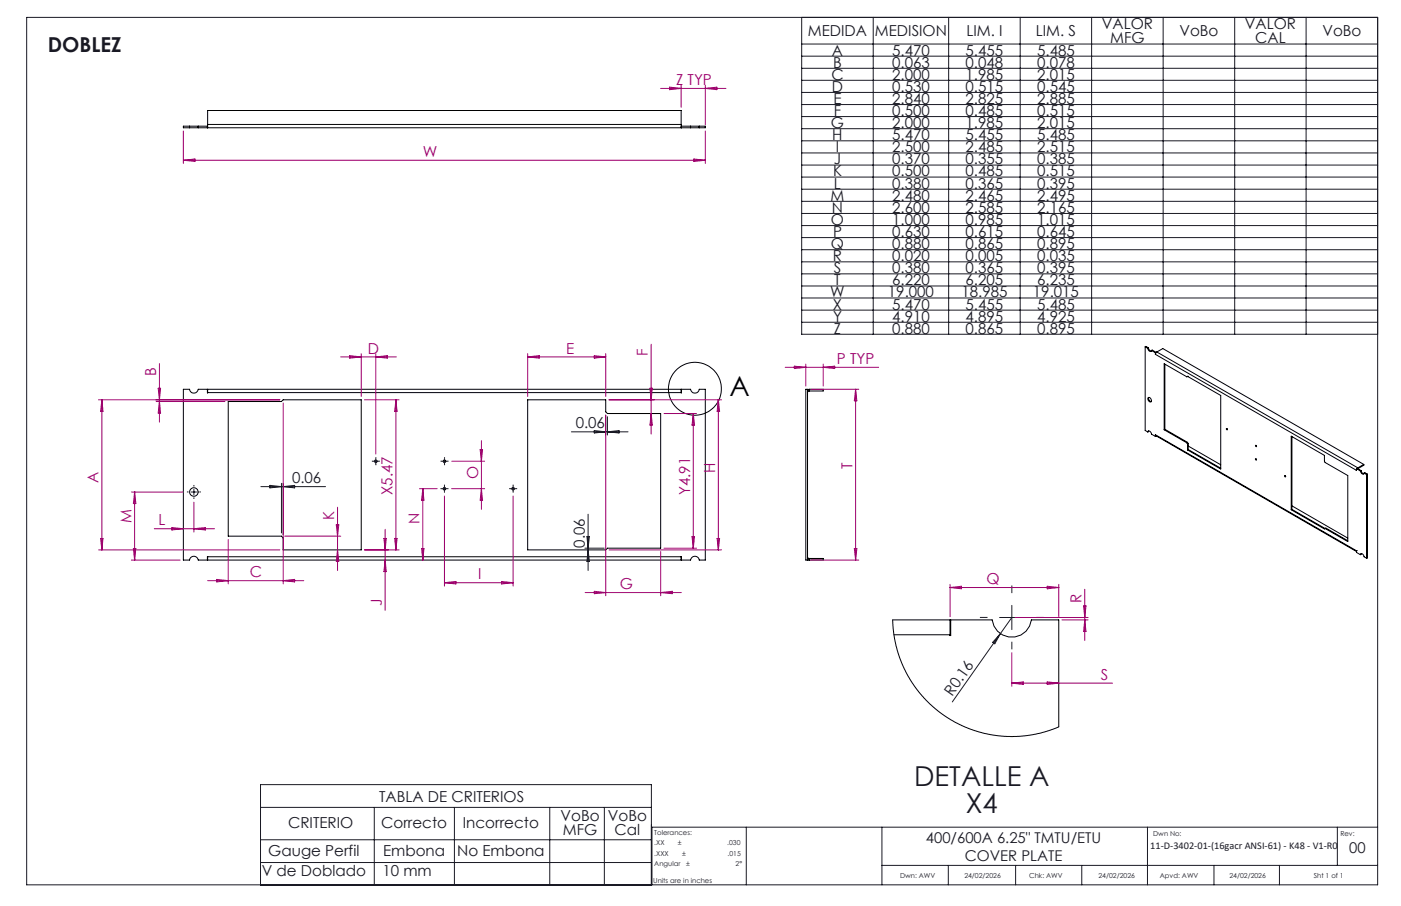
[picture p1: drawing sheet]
<svg xmlns="http://www.w3.org/2000/svg" width="432mm" height="279mm" viewBox="0 0 432 279" stroke-linecap="round" stroke-linejoin="round" font-family="sans-serif">
<g fill="none" stroke="#000" stroke-width=".31">
<path d="M58.4 39.4h2.7M58.4 38.9h2.7M58.4 38.9h-1.9v.5h1.9M58.4 38.9v.5M61.1 39.4h151.7M61.1 38.9h2.9M61.1 38.9v.5M63.9 38.9v.5M64 38.4v1M64 38.4v-4.3h145.9v4.3M64 38.4h145.9M209.9 38.4v1"/>
<path d="M209.9 38.9h2.9M210 38.9v.5M212.8 39.4h2.7M212.8 38.9h2.7M212.8 38.9v.5M215.5 38.9h1.9v.5h-1.9M215.5 38.9v.5M353 107v25.8l.8 .4M353 107l.8 .4M353 107l.2-.2 .8 .5M353.8 107.4a.68 .68 0 0 0 .3 .8 .68 .68 0 0 0 .8-.1M354 107.3l.3 .7 .5 .3"/>
<path d="M354 107.3l-.2 .1M354.9 108.1l1.2 .7M354.9 108.1l.2-.2 1.2 .8M356.1 108.8v.5M356.1 109.3h.1M356.1 109.3l61.9 35.7M356.3 108.7l-.2 .1M356.3 108.7v.1M356.6 108.5l-.5 .8M356.6 108.5l61.9 35.8M356.6 108.5l1.8-1 61.9 35.7M359 112.3v20.1"/>
<path d="M366 116.1h.1M366 116.1l10.2 5.9v22.6l-10.2-5.9M366 116.1l-.2 .1-7-4v20.3M56.5 120.1h1.9a1.35 1.35 0 0 0 1.4 1.1 1.35 1.35 0 0 0 1.3-1.1h151.7a1.35 1.35 0 0 0 1.4 1.1 1.35 1.35 0 0 0 1.3-1.1h1.9v52.6h-1.9a1.35 1.35 0 0 0-1.3-1.2 1.35 1.35 0 0 0-1.4 1.2h-151.7a1.35 1.35 0 0 0-1.3-1.2 1.35 1.35 0 0 0-1.4 1.2h-1.9zM63.9 120.1l.1 1M64 120.1v1M64 121.1h145.9M70.3 123.8h16.4l.6-.5h24v46.3h-24v-3.7l-.6-.6h-16.4zM162.6 123.3h24.1v3.7l.5 .5h16.4v41.6h-16.3l-.6 .5h-24.1zM209.9 120.1v1M210 120.1l-.1 1M248.4 120.1h.5v52.6h-.5z"/>
<path d="M249.4 120.6l-.5 .5M249.4 120.1l-.5 .1M249.4 120.1h4.3v.5h-4.3M249.4 120.1v.5M353.8 133.2a.6 .6 0 0 1 .7-.2 .6 .6 0 0 1 .4 .6v.3l1.2 .7M353.9 122.6a.79 .79 0 0 1 .8 .4 .79 .79 0 0 1-.2 1 .96 .96 0 0 1-.6-1.4zM354 122.6a1.05 1.05 0 0 0 .8 1.3M354 132.9l-.2 .3M356.1 134.1l.2 .3M356.1 134.1v.5M356.1 134.1h.1M356.1 134.1l61.9 35.7"/>
<path d="M356.3 134.4l61.8 35.7M356.3 134.4l-.2 .2M358.8 132.5l7 4.1M359 132.4l-.2 .1M359 132.4l7 4M365.8 136.6l.2 .3M366 136.9v1.8M366 136.4l-.2 .2M366 136.4l.2 .4M366.2 137.5l10 5.8M366.2 138.6l-.2 .1M366.2 138.6l10 5.8"/>
<path d="M366.2 136.8l-.2 .1M366.2 136.8v1.8M378.2 132.2l.1 .2M387 137.3l.3 .2-.1 .3zM387.2 137.4l.1 .2M398.2 134.7v22.4M387.1 141.5l.1 .2M396 146.6l.2 .5zM396.1 146.7l.1 .2M398 157.2l10.2 5.9 .4-.3 6.8 4M398.2 157.1l17.2 9.9v-20.4l-7-4-.2-.4v-1.8l-10.2-5.9v22.7M398.2 157.1l-.2 .1"/>
<path d="M398.2 156l17.2 9.9M418 145h.1M418.1 144.9l-.1 .1M418.1 144.5l-.1 .5M418.1 144.5l1.2 .7M418.3 144.4l-.2 .1M418.3 144.4l1.2 .7M418.5 144.3l-.2 .1M419.3 145.2a.8 .8 0 0 0 1.1 .9v-.2M419.5 145.1l.3 .7 .5 .3M419.5 145.1l-.2 .1M420.3 143.2v.3l-1.8 1v-.2"/>
<path d="M420.3 143.2l-1.8 1.1M420.4 145.9l.3-.1 .7 .4M420.4 145.9l.8 .5M421.2 146.4v25.8M421.4 146.2l-.2 .2M421.4 146.2v25.8l-.2 .2M63.9 172.7v-1h146.1v1M64 171.7v1M64 171.7h.1M209.9 171.7v1M209.9 171.7h.1M248.9 172.6l.5 .1"/>
<path d="M248.9 171.7l.1 .4 .4 .1M249.4 172.2h4.3v.5h-4.3M249.4 172.2v.5M418 169.8h.1M418 169.8l.1 .2M418 169.8l.1 .6 1.2 .7M419.3 171.1a.59 .59 0 0 1 .7-.3 .59 .59 0 0 1 .4 .7l.8 .7M419.6 170.7l-.3 .4M275.1 191.2h17.7v4.8h.2v-4.8h12.8l.6 1.9a6.1 6.1 0 0 0 6.4 3.3 6.1 6.1 0 0 0 5.1-5.2h8.4v33l-3 1.1-4.1 1.1-3.4 .5-3.6 .3-3.6-.2-3.2-.4-3.9-.9-2.8-1-5.9-2.8-3.3-2.3-2.8-2.4-4.3-4.9-2.4-3.6-1.6-3.1-1.2-2.9-1.1-3.7-.6-3.4zM275.5 195.8h17.3"/>
<circle cx="214.2" cy="119.9" r="8.2"/>
<circle cx="378.2" cy="132.3" r=".19"/>
<circle cx="59.8" cy="151.7" r="1.31"/>
<circle cx="115.8" cy="142.3" r=".4"/>
<circle cx="137" cy="150.7" r=".39"/>
<circle cx="137" cy="142.3" r=".4"/>
<circle cx="158.1" cy="150.7" r=".39"/>
<circle cx="387.1" cy="141.6" r=".2"/>
</g>
<g fill="none" stroke="#191924" stroke-width=".31" stroke-dasharray="15.2 1.3 1.3 1.3" stroke-linecap="butt">
<path d="M58.1 151.7h-.5M59.8 150v-.4M59.8 153.4v.5M61.4 151.7h.5M115 142.2h-.4M115.8 141.4v-.4M115.8 143.1v.4M116.7 142.2h.4M136.2 150.7h-.4M136.2 142.2h-.4M137 149.9v-.4M137 151.5v.4"/>
<path d="M137 141.4v-.4M137 143.1v.4M137.8 150.7h.4M137.8 142.2h.5M157.3 150.7h-.4M158.2 149.9v-.4M158.2 151.5v.4M159 150.7h.4M304.4 190.4h-2.4M311.9 182.9v-2.3M311.9 197.9v2.4M319.4 190.4h2.3"/>
</g>
<g fill="none" stroke="#191924" stroke-width=".31">
<path d="M8.2 5.4h416.4v267.5h-416.4zM247.1 5.4v97.7h177.5M247.1 13.6h177.5M247.1 17.3h177.5M269.1 5.4v97.7M292.4 5.4v97.7M314.4 5.4v97.7M336.4 5.4v97.7M358.5 5.4v97.7M380.5 5.4v97.7M402.6 5.4v97.7M247.1 21.1h177.5"/>
<path d="M247.1 24.8h177.5M247.1 28.5h177.5M247.1 32.2h177.5M247.1 35.9h177.5M247.1 39.7h177.5M247.1 43.4h177.5M247.1 47.2h177.5M247.1 50.9h177.5M247.1 54.6h177.5M247.1 58.3h177.5M247.1 62.1h177.5M247.1 65.8h177.5"/>
<path d="M247.1 69.6h177.5M247.1 73.3h177.5M247.1 77h177.5M247.1 80.8h177.5M247.1 84.5h177.5M247.1 88.2h177.5M247.1 91.9h177.5M247.1 95.6h177.5M247.1 99.4h177.5M176.1 133.2h17.5M183.2 132.8l3.5 .4-3.5 .3zM186.7 128v6.2"/>
<path d="M187.2 128.5v5.7M187.2 133.2l3.6-.4v.7zM58.9 151.7h1.7M59.8 150.9v1.7M80.4 150.1h19.9M83.2 149.7l3.5 .4-3.5 .4zM86.7 149v15.4M87.3 149v15.9M87.3 150.1l3.5-.4v.8zM115 142.2h1.7M115.8 141.4v1.7M136.1 150.7h1.7"/>
<path d="M136.2 142.2h1.6M137 141.4v1.7M137 149.9v1.7M157.3 150.7h1.7M158.2 149.9v1.7M181.3 158.6v17.3M180.3 169.1h5.9M180.9 165.5h.7l-.3 3.6zM181.3 169.6l.3 3.5h-.7zM308.1 190.4h7.5M308.3 195.4l-14.8 21.1M308.3 195.4l-1.7 3.1-.6-.4z"/>
<path d="M311.9 186.7v7.5M311.9 190.4l-3.6 5M80.3 242h120.5v31h-120.5zM80.3 249h120.5M80.3 259h120.5M115.4 249v24M140.1 249v24M169.4 249v24M186.3 249v24M230 255.1v17.8M271.8 255.1v17.8M353.7 255.1v17.8"/>
<path d="M412.2 255.1v11.8M424.6 255.1h-223.7v17.8M80.3 266h120.5M271.8 266.9h152.8M292.3 266.9v6M313 266.9v6M333.4 266.9v6M374.2 266.9v6M394.3 266.9v6"/>
</g>
<g fill="none" stroke="#a0006e" stroke-width=".31">
<path d="M203.6 27.3h20.1M206.4 26.9l3.5 .4-3.5 .4zM209.9 26.3v6.8M217.4 26.3v12.1M217.4 27.3l3.5-.4v.8zM56.5 40.4v10M56.5 49.4h160.9M56.5 49.4l3.6-.4v.8zM213.9 49l3.5 .4-3.5 .4zM217.4 40.4v10M48.8 119.7h.7l-.4 3.6zM49.1 112.1v18.1"/>
<path d="M105 110.1h17.2M107.8 109.7l3.5 .4-3.5 .4zM111.3 109.1v13.2M115.8 109.1v30.9M115.8 110.1l3.6-.4v.8zM162.6 109.1v13.2M162.6 110.1h24.1M162.6 110.1l3.6-.4v.8zM183.2 109.7l3.5 .4-3.5 .4zM186.7 109.1v13.2M200.3 119.7h.7l-.3 3.6zM200.7 106.2v27.7"/>
<path d="M242 113.3h28.8M244.8 112.9l3.6 .4-3.6 .4zM248.4 112.3v6.8M253.7 112.3v6.8M253.7 113.3l3.5-.4v.8zM30.4 123.3h55.9M31.4 123.3v46.3M31.4 123.3l.3 3.6h-.7zM48.1 123.8h21.2M49.1 123.8l.4 3.6h-.7zM87.3 124.3v55.8M112.4 123.3h10.6"/>
<path d="M122 123.3l.4 3.6h-.8zM122 123.3v46.3M148 138.7h.7l-.3 3.5zM148.4 135.9v21.2M186.7 128v55.7M187.7 123.3h34.7M200.7 127.5l.3 3.6h-.7zM204.6 127.5h10.1M213.7 127.5v41.6M213.7 127.5l.4 3.6h-.8zM221.4 123.3l.4 3.6h-.8zM221.4 123.3v46.3"/>
<path d="M249.9 120.1h14.8M263.7 120.1v52.6M263.7 120.1l.4 3.5h-.8zM40.5 151.7h16.1M41.5 151.7v21M41.5 151.7l.4 3.6h-.8zM59.8 154.9v9.2M104 156.4v19.5M129.3 150.7h5.4M130.3 150.7l.4 3.6h-.8zM130.3 150.7v22M137 153v27.7"/>
<path d="M139.2 150.7h10.2M139.2 142.2h10.2M148.4 150.7l.3 3.6h-.7zM158.2 153v27.7M30.4 169.6h55.9M31 166.1h.7l-.3 3.5zM40.5 172.7h15M41.1 169.2h.8l-.4 3.5zM47.6 163.1h18.5M53 162.7l3.5 .4-3.5 .3zM59.8 163.1l3.5-.4v.7zM64 179.1h29.6"/>
<path d="M66.8 178.7l3.5 .4-3.5 .4zM70.3 166.4v13.7M87.3 179.1l3.5-.4v.8zM87.8 165.3h17.2M103.6 161.8h.8l-.4 3.5zM104 169.6l.4 3.5h-.8zM112.4 169.6h10.6M118.3 166.1h.8l-.4 3.5zM118.7 163.2v25M118.7 172.7l.4 3.6h-.8zM121.6 166.1h.8l-.4 3.5zM129.9 169.2h.8l-.4 3.5z"/>
<path d="M137 179.7h21.2M137 179.7l3.5-.4v.8zM154.6 179.3l3.6 .4-3.6 .4zM187.7 169.6h34.7M203.6 170.1v13.6M204.6 169.1h10.1M213.3 165.5h.8l-.4 3.6zM221 166.1h.8l-.4 3.5zM249.9 172.7h14.8M263.3 169.2h.8l-.4 3.5zM180.3 182.7h29.7M183.2 182.4l3.5 .3-3.5 .4z"/>
<path d="M203.6 182.7l3.6-.3v.7zM292.8 180.2v10M292.8 181.2h33.5M292.8 181.2l3.5-.4v.8zM312.8 190.4h22.6M322.8 180.8l3.5 .4-3.5 .4zM326.3 180.2v10M327.3 191.2h8.1M334 186.9h.7l-.4 3.5zM334.3 181.7v15.8M334.3 191.2l.4 3.5h-.7zM311.9 201.3v10.4"/>
<path d="M311.9 210.7h31M311.9 210.7l3.5-.4v.8zM322.8 210.3l3.5 .4-3.5 .4z"/>
</g>
<text font-size="8.5" x="224.9" y="122.2">A</text>
<g font-size="8.5" fill="#191924">
<text x="281.8" y="242.4">DETALLE A</text>
<text x="297.7" y="250.6">X4</text>
</g>
<text font-size="6.3" fill="#191924" x="14.7" y="15.9">DOBLEZ</text>
<g font-size="4.7" fill="#191924">
<text x="249" y="11.1">MEDIDA</text>
<text x="269.7" y="11.1">MEDISION</text>
<text x="297.9" y="11.1">LIM. I</text>
<text x="319.3" y="11.1">LIM. S</text>
<text x="339.6" y="8.9">VALOR</text>
<text x="363.5" y="11.1">VoBo</text>
<text x="383.7" y="8.9">VALOR</text>
<text x="407.6" y="11.1">VoBo</text>
<text x="256.4" y="17.1">A</text>
<text x="275" y="17.1">5.470</text>
<text x="297.6" y="17.1">5.455</text>
<text x="319.6" y="17.1">5.485</text>
<text x="342.2" y="13.4">MFG</text>
<text x="386.9" y="13.4">CAL</text>
<text x="256.8" y="20.9">B</text>
<text x="275" y="20.9">0.063</text>
<text x="297.6" y="20.9">0.048</text>
<text x="319.6" y="20.9">0.078</text>
<text x="256.2" y="24.6">C</text>
<text x="256.4" y="28.3">D</text>
<text x="275" y="24.6">2.000</text>
<text x="275" y="28.3">0.530</text>
<text x="297.6" y="24.6">1.985</text>
<text x="297.6" y="28.3">0.515</text>
<text x="319.6" y="24.6">2.015</text>
<text x="319.6" y="28.3">0.545</text>
<text x="256.9" y="32">E</text>
<text x="257" y="35.8">F</text>
<text x="275" y="32">2.840</text>
<text x="275" y="35.8">0.500</text>
<text x="297.6" y="32">2.825</text>
<text x="297.6" y="35.8">0.485</text>
<text x="319.6" y="32">2.885</text>
<text x="319.6" y="35.8">0.515</text>
<text x="256.1" y="39.5">G</text>
<text x="275" y="39.5">2.000</text>
<text x="297.6" y="39.5">1.985</text>
<text x="319.6" y="39.5">2.015</text>
<text x="256.5" y="43.2">H</text>
<text x="257.6" y="47">I</text>
<text x="275" y="43.2">5.470</text>
<text x="275" y="47">2.500</text>
<text x="297.6" y="43.2">5.455</text>
<text x="297.6" y="47">2.485</text>
<text x="319.6" y="43.2">5.485</text>
<text x="319.6" y="47">2.515</text>
<text x="257" y="50.7">J</text>
<text x="275" y="50.7">0.370</text>
<text x="297.6" y="50.7">0.355</text>
<text x="319.6" y="50.7">0.385</text>
<text x="256.7" y="54.4">K</text>
<text x="257" y="58.2">L</text>
<text x="275" y="54.4">0.500</text>
<text x="275" y="58.2">0.380</text>
<text x="297.6" y="54.4">0.485</text>
<text x="297.6" y="58.2">0.365</text>
<text x="319.6" y="54.4">0.515</text>
<text x="319.6" y="58.2">0.395</text>
<text x="256" y="61.9">M</text>
<text x="256.4" y="65.6">N</text>
<text x="275" y="61.9">2.480</text>
<text x="275" y="65.6">2.600</text>
<text x="297.6" y="61.9">2.465</text>
<text x="297.6" y="65.6">2.585</text>
<text x="319.6" y="61.9">2.495</text>
<text x="319.6" y="65.6">2.165</text>
<text x="256.1" y="69.4">O</text>
<text x="275" y="69.4">1.000</text>
<text x="297.6" y="69.4">0.985</text>
<text x="319.6" y="69.4">1.015</text>
<text x="256.1" y="76.8">Q</text>
<text x="256.7" y="73.1">P</text>
<text x="275" y="73.1">0.630</text>
<text x="275" y="76.8">0.880</text>
<text x="297.6" y="73.1">0.615</text>
<text x="297.6" y="76.8">0.865</text>
<text x="319.6" y="73.1">0.645</text>
<text x="319.6" y="76.8">0.895</text>
<text x="256.7" y="80.6">R</text>
<text x="275" y="80.6">0.020</text>
<text x="297.6" y="80.6">0.005</text>
<text x="319.6" y="80.6">0.035</text>
<text x="257" y="84.3">S</text>
<text x="257.1" y="88">T</text>
<text x="275" y="84.3">0.380</text>
<text x="275" y="88">6.220</text>
<text x="297.6" y="84.3">0.365</text>
<text x="297.6" y="88">6.205</text>
<text x="319.6" y="84.3">0.395</text>
<text x="319.6" y="88">6.235</text>
<text x="255.9" y="91.7">W</text>
<text x="256.7" y="95.4">X</text>
<text x="273.7" y="91.7">19.000</text>
<text x="275" y="95.4">5.470</text>
<text x="296.3" y="91.7">18.985</text>
<text x="297.6" y="95.4">5.455</text>
<text x="318.3" y="91.7">19.015</text>
<text x="319.6" y="95.4">5.485</text>
<text x="256.7" y="99.2">Y</text>
<text x="275" y="99.2">4.910</text>
<text x="297.6" y="99.2">4.895</text>
<text x="319.6" y="99.2">4.925</text>
<text x="257" y="102.9">Z</text>
<text x="275" y="102.9">0.880</text>
<text x="297.6" y="102.9">0.865</text>
<text x="319.6" y="102.9">0.895</text>
<text x="177.4" y="132.1">0.06</text>
<text x="90" y="149">0.06</text>
<text x="180.3" y="168.9" transform="rotate(-90 180.3 168.9)">0.06</text>
<text x="293.5" y="214.8" transform="rotate(-55 293.5 214.8)">R0.16</text>
<text x="116.9" y="247.3">TABLA DE CRITERIOS</text>
<text x="88.8" y="255.4">CRITERIO</text>
<text x="117.5" y="255.4">Correcto</text>
<text x="142.6" y="255.4">Incorrecto</text>
<text x="172.8" y="253.1">VoBo</text>
<text x="173.5" y="257.6">MFG</text>
<text x="187.3" y="253.1">VoBo</text>
<text x="189.4" y="257.6">Cal</text>
<text x="82.7" y="263.9">Gauge Perfil</text>
<text x="118.1" y="263.9">Embona</text>
<text x="140.9" y="263.9">No Embona</text>
<text x="80.7" y="270.1">V de Doblado</text>
<text x="117.9" y="270.1">10 mm</text>
</g>
<g font-size="4.7" fill="#a0006e">
<text x="208.4" y="26.2">Z TYP</text>
<text x="130.4" y="48.4">W</text>
<text x="113.4" y="109">D</text>
<text x="174.5" y="109">E</text>
<text x="199.7" y="109.7" transform="rotate(-90 199.7 109.7)">F</text>
<text x="257.9" y="112.3">P TYP</text>
<text x="48.1" y="116.1" transform="rotate(-90 48.1 116.1)">B</text>
<text x="30.4" y="148.9" transform="rotate(-90 30.4 148.9)">A</text>
<text x="147.4" y="147.7" transform="rotate(-90 147.4 147.7)">O</text>
<text x="220.4" y="145.9" transform="rotate(-90 220.4 145.9)">H</text>
<text x="262.7" y="144.6" transform="rotate(-90 262.7 144.6)">T</text>
<text x="121" y="152.7" transform="rotate(-90 121 152.7)">X5.47</text>
<text x="212.7" y="152.7" transform="rotate(-90 212.7 152.7)">Y4.91</text>
<text x="40.5" y="161.2" transform="rotate(-90 40.5 161.2)">M</text>
<text x="103" y="160.4" transform="rotate(-90 103 160.4)">K</text>
<text x="129.3" y="161.5" transform="rotate(-90 129.3 161.5)">N</text>
<text x="48.9" y="162">L</text>
<text x="77" y="178">C</text>
<text x="147.4" y="178.7">I</text>
<text x="191" y="181.7">G</text>
<text x="304.1" y="180.2">Q</text>
<text x="333.3" y="185.8" transform="rotate(-90 333.3 185.8)">R</text>
<text x="117.7" y="186.9" transform="rotate(-90 117.7 186.9)">J</text>
<text x="339.3" y="209.6">S</text>
</g>
<g font-size="4.6" fill="#191924">
<text x="285.4" y="259.8">400/600A 6.25&quot; TMTU/ETU</text>
<text x="415.9" y="263">00</text>
<text x="297.4" y="265.4">COVER PLATE</text>
</g>
<text font-size="3.2" fill="#191924" x="354.5" y="261.8">11-D-3402-01-(16gacr ANSI-61) - K48 - V1-R0</text>
<g font-size="2.1" fill="#191924">
<text x="201.7" y="257.6">Tolerances:</text>
<text x="355.4" y="257.8">Dwn No:</text>
<text x="413.1" y="257.8">Rev:</text>
<text x="201.7" y="260.7">.XX</text>
<text x="201.7" y="263.9">.XXX</text>
<text x="208.9" y="260.7">±</text>
<text x="210.2" y="263.9">±</text>
<text x="224.1" y="260.7">.030</text>
<text x="224.3" y="263.9">.015</text>
<text x="201.7" y="267">Angular</text>
<text x="211.5" y="267">±</text>
<text x="226.7" y="267">2°</text>
<text x="201.3" y="272.3">Units are in inches</text>
<text x="277.4" y="270.7">Dwn: AWV</text>
<text x="297.2" y="270.7">24/02/2026</text>
<text x="317.2" y="270.7">Chk: AWV</text>
<text x="338.6" y="270.7">24/02/2026</text>
<text x="357.5" y="270.7">Apvd: AWV</text>
<text x="378.9" y="270.7">24/02/2026</text>
<text x="404.9" y="270.7">Sht 1 of 1</text>
</g>
</svg>
